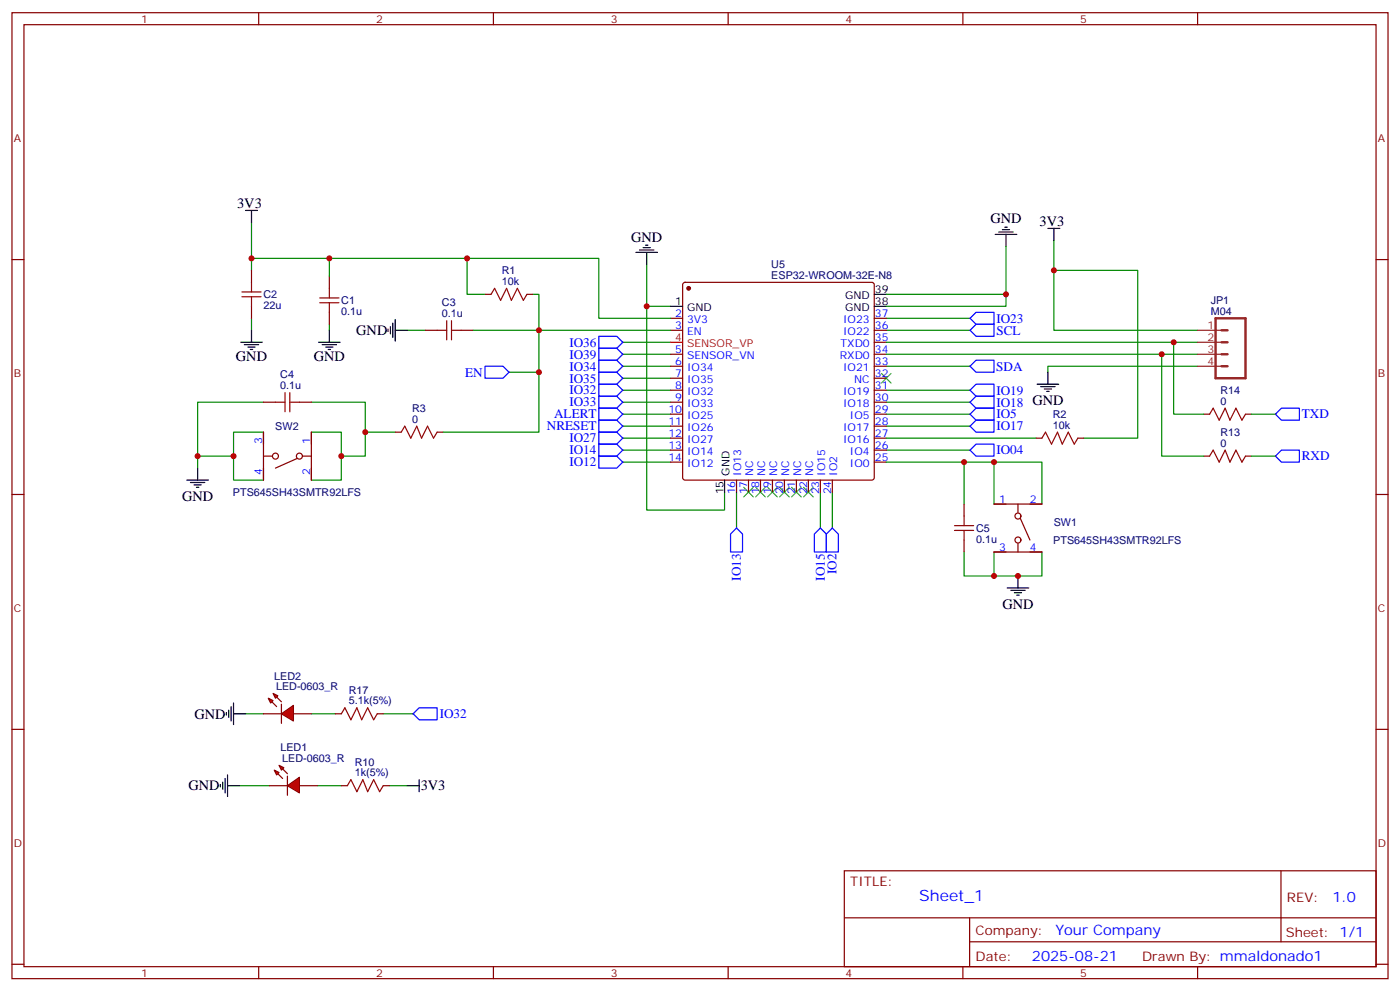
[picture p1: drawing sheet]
<svg xmlns="http://www.w3.org/2000/svg" width="412mm" height="292mm" viewBox="0 0 412 292" stroke-linecap="round" stroke-linejoin="round" font-family="sans-serif">
<g fill="none" stroke="#870000" stroke-width=".35">
<path d="M3.5 3.7h405.4v284.4h-405.4zM7.1 7.3h398.2v277.3h-398.2zM76.2 3.7v3.6M145.3 3.7v3.6M214.5 3.7v3.6M283.6 3.7v3.6M352.8 3.7v3.6M3.5 76.4h3.6M405.3 76.4h3.6M3.5 145.6h3.6M405.3 145.6h3.6M3.5 214.7h3.6"/>
<path d="M405.3 214.7h3.6M248.7 256.3h156.6v28.3h-156.6zM377.3 256.4v20.8M248.7 270.2h156.5M285.6 277.2h119.6M285.6 270.2v14.1M3.5 283.8h3.6M76.2 284.6v3.5M145.3 284.6v3.5M214.5 284.6v3.5M283.6 284.6v3.5M352.8 284.6v3.5"/>
<path d="M405.3 283.8h3.6"/>
</g>
<path d="M72.3 210.1h5.3M91.7 210.1h7.1" fill="none" stroke="#008700" stroke-width=".35"/>
<g fill="#f00" stroke="#870000" stroke-width=".35">
<path d="M82.9 210.1l3.5-2.5v4.6z"/>
<path d="M82.9 207.3v5.6z"/>
</g>
<g fill="#870000" stroke="#870000" stroke-width=".35">
<path d="M81.5 205.2l1.4 1.4z"/>
<path d="M80.1 206.6l1.4 1.4z"/>
</g>
<g fill="#f00" stroke="#870000" stroke-width=".35">
<path d="M80.4 204.1l1.4 .7-.7 .7z"/>
<path d="M79 205.5l1.4 .7-.7 .7z"/>
</g>
<g fill="none" stroke="#870000" stroke-width=".35">
<path d="M74.1 79.6v3.5M74.1 90.2v3.5M97 81.4v3.5M97 91.9v3.6M125.2 97.2h3.6M135.8 97.2h3.5M142.9 86.6h1.7M155.2 86.6h1.8M197.6 93.7h3.5M197.6 97.2h3.5M201.3 83.3l.5-.2h55l.5 .2 .2 .5v56.8l-.2 .5-.5 .2h-55l-.5-.2-.2-.5v-56.8zM257.5 93.7h3.6"/>
<path d="M257.5 97.2h3.6M77.6 118.4h3.5M88.2 118.4h3.5M197.6 104.3h3.5M197.6 107.8h3.5M197.6 111.3h3.5M197.6 114.9h3.5M197.6 118.4h3.5M257.5 104.3h3.6M257.5 107.8h3.6M257.5 111.3h3.6M257.5 114.9h3.6"/>
<path d="M257.5 118.4h3.6M257.5 100.8h3.6M77.6 134.3h2.5M77.6 127.2v14.1M87.5 135l-6.4 2.8M89.3 134.3h2.4M91.7 127.2v14.1M116.4 127.2h1.8M128.8 127.2h1.7M197.6 121.9h3.5M197.6 125.4h3.5M197.6 129h3.5"/>
<path d="M197.6 132.5h3.5M197.6 136h3.5M257.5 121.9h3.6M257.5 125.4h3.6M257.5 129h3.6M257.5 132.5h3.6M257.5 136h3.6M305.2 129h1.7M317.5 129h1.8M217 141.3v3.6M220.5 141.3v3.6M224 141.3v3.6"/>
<path d="M227.5 141.3v3.6M231.1 141.3v3.6M234.6 141.3v3.6M238.1 141.3v3.6M241.7 141.3v3.6M245.2 141.3v3.6M284 148.4v3.5M284 159v3.5M292.8 148.4h14.1M299.9 148.4v2.4M300.6 152.6l2.8 6.4M292.8 162.5h14.1"/>
<path d="M299.9 160v2.5M77.6 210.1h5.3M86.4 210.1h5.3M98.8 210.1h1.7M111.1 210.1h1.8M100.5 231.3h1.8M112.9 231.3h1.8"/>
<circle cx="81.1" cy="134.3" r=".88"/>
<circle cx="88.2" cy="134.3" r=".88"/>
<circle cx="299.9" cy="159" r=".88"/>
<circle cx="299.9" cy="151.9" r=".88"/>
</g>
<g fill="none" stroke="#000" stroke-width=".35">
<path d="M72.3 61.9h3.5M74.1 61.9v3.6M187.3 74.3h6.4M188.4 73.6h4.2M189.4 72.9h2.2M190.1 72.2h.8M190.5 74.3v3.5M293.2 69h6.3M294.2 68.3h4.2M295.3 67.6h2.1M296 66.9h.7M296.3 69v3.5"/>
<path d="M308.7 67.2h3.5M310.4 67.2v3.6M74.1 97.2v3.6M97 97.2v3.6M114.3 96.9v.7M115 96.2v2.1M115.7 95.1v4.2M116.4 97.2h3.5M116.4 94.1v6.3M197.6 90.2h3.5M257.5 90.2h3.6M257.5 86.6h3.6"/>
<path d="M70.9 100.8h6.4M72 101.5h4.2M73 102.2h2.1M73.7 102.9h.7M93.8 100.8h6.4M94.9 101.5h4.2M96 102.2h2.1M96.7 102.9h.7M305.5 113.1h6.4M306.6 113.8h4.2M307.6 114.5h2.1M308.3 115.2h.7"/>
<path d="M308.7 109.6v3.5M58.2 137.8v3.5M55 141.3h6.4M56.1 142h4.2M57.1 142.7h2.2M57.9 143.4h.7M213.4 141.3v3.6M296.7 173.1h6.3M297.7 173.8h4.3M298.8 174.5h2.1M299.5 175.2h.7M299.9 169.5v3.6"/>
<path d="M66.7 209.8v.7M67.4 209.1v2.1M68.1 208v4.2M68.8 210.1h3.5M68.8 206.9v6.4M64.9 230.9v.7M65.6 230.2v2.1M66.3 229.2v4.2M67 231.3h3.6M67 228.1v6.4M119.9 231.3h3.6M123.5 229.5v3.5"/>
</g>
<g fill="none" stroke="#008700" stroke-width=".35">
<path d="M74.1 65.5v10.6h102.3v17.6h21.2M74.1 76.1v3.5M137.6 76.1v10.5h5.3M190.5 77.8v12.4M296.3 72.5v14.1h-35.2M310.4 79.6h24.7v49.4h-15.8M310.4 70.8v26.4h42.4M74.1 93.7v3.5M97 95.5v1.7M119.9 97.2h5.3M139.3 97.2h58.3M157 86.6h1.7v40.6h-28.2"/>
<path d="M197.6 90.2h-7.1v59.9h22.9v-5.2M261.1 97.2h24.7M261.1 93.7h24.7M296.3 86.6v3.6h-35.2M77.6 118.4h-19.4v15.9M91.7 118.4h15.9v8.8h8.8M149.9 109.6h8.8M183.4 114.9h14.2M183.4 118.4h14.2M183.4 111.3h14.2M183.4 107.8h14.2M183.4 104.3h14.2"/>
<path d="M183.4 100.8h14.2M261.1 114.9h24.7M261.1 118.4h24.7M261.1 107.8h24.7M261.1 104.3h91.7M261.1 100.8h91.7M352.8 107.8h-44.1v1.8M68.8 134.3h-10.6v3.5M77.6 127.2h-8.8v14.1h8.8M91.7 127.2h8.8v14.1h-8.8M107.6 127.2v7.1h-7.1M183.4 121.9h14.2"/>
<path d="M183.4 125.4h14.2M183.4 129h14.2M183.4 132.5h14.2M183.4 136h14.2M261.1 136h31.7v12.4M261.1 121.9h24.7M261.1 125.4h24.7M261.1 129h44.1M261.1 132.5h24.7M284 136v12.4M292.8 136h14.1v12.4M217 144.9v10.5"/>
<path d="M241.7 144.9v10.5M245.2 144.9v10.5M284 162.5v7h8.8M292.8 162.5v7h14.1v-7M112.9 210.1h8.8M70.6 231.3h8.8M93.5 231.3h7M114.7 231.3h5.2"/>
</g>
<g fill="none" stroke="#a10000" stroke-width=".35">
<path d="M71.3 87.3h5.6M71.3 85.9h5.6M74.1 83.1v2.8M74.1 87.3v2.9M94.2 87.7h5.6M94.2 89.1h5.6M97 84.9v2.8M97 89.1v2.8M128.8 97.2h2.8M131.6 94.4v5.6M133 97.2h2.8M133 94.4v5.6"/>
<path d="M144.6 86.6l1.1-1.7 1.8 3.5 1.7-3.5 1.4 3.5 1.8-3.5 1.8 3.5 1-1.8M81.1 118.4h2.9M84 115.6v5.6M85.4 118.4h2.8M85.4 115.6v5.6M118.2 127.2l1-1.8 1.8 3.6 1.8-3.6 1.4 3.6 1.7-3.6 1.8 3.6 1.1-1.8M306.9 129l1.1-1.8 1.7 3.5 1.8-3.5 1.4 3.5 1.8-3.5 1.7 3.5 1.1-1.7M281.2 156.1h5.6M281.2 154.7h5.6M284 151.9v2.8M284 156.1v2.9M100.5 210.1l1.1-1.7 1.8 3.5 1.7-3.5 1.4 3.5 1.8-3.5 1.8 3.5 1-1.8"/>
<path d="M102.3 231.3l1.1-1.8 1.7 3.5 1.8-3.5 1.4 3.5 1.8-3.5 1.7 3.5 1.1-1.7"/>
</g>
<g fill="none" stroke="#00f" stroke-width=".35">
<path d="M176.4 99h5.3l1.7 1.8-1.7 1.7h-5.3zM285.8 93.7l1.7-1.8h5.3v3.6h-5.3zM287.5 95.5h5.3v3.5h-5.3l-1.7-1.8zM142.9 107.8h5.3l1.7 1.8-1.7 1.7h-5.3zM176.4 116.6h5.3l1.7 1.8-1.7 1.8h-5.3zM176.4 113.1h5.3l1.7 1.8-1.7 1.7h-5.3zM176.4 109.6h5.3l1.7 1.7-1.7 1.8h-5.3zM176.4 106h5.3l1.7 1.8-1.7 1.8h-5.3zM176.4 102.5h5.3l1.7 1.8-1.7 1.7h-5.3zM285.8 114.9l1.7-1.8h5.3v3.5h-5.3zM285.8 107.8l1.7-1.8h5.3v3.6h-5.3zM287.5 116.6h5.3v3.6h-5.3l-1.7-1.8z"/>
<path d="M176.4 120.2h5.3l1.7 1.7-1.7 1.8h-5.3zM176.4 123.7h5.3l1.7 1.7-1.7 1.8h-5.3zM176.4 127.2h5.3l1.7 1.8-1.7 1.7h-5.3zM176.4 130.7h5.3l1.7 1.8-1.7 1.8h-5.3zM176.4 134.3h5.3l1.7 1.7-1.7 1.8h-5.3zM285.8 132.5l1.7-1.8h5.3v3.6h-5.3zM285.8 125.4l1.7-1.7h5.3v3.5h-5.3zM287.5 120.2h5.3v3.5h-5.3l-1.7-1.8zM217 155.4l1.7 1.8v5.3h-3.5v-5.3zM241.7 155.4l1.7 1.8v5.3h-3.5v-5.3zM245.2 155.4l1.7 1.8v5.3h-3.5v-5.3zM121.7 210.1l1.8-1.7h5.3v3.5h-5.3z"/>
</g>
<g fill="none" stroke="#3c3" stroke-width=".35">
<path d="M259.6 109.9l2.9 2.8M262.5 109.9l-2.9 2.8M219.1 143.4l2.8 2.9M221.9 143.4l-2.8 2.9M222.6 143.4l2.8 2.9M225.4 143.4l-2.8 2.9M226.1 143.4l2.9 2.9M229 143.4l-2.9 2.9M229.7 143.4l2.8 2.9M232.5 143.4l-2.8 2.9M233.2 143.4l2.8 2.9M236 143.4l-2.8 2.9"/>
<path d="M236.7 143.4l2.8 2.9M239.5 143.4l-2.8 2.9"/>
</g>
<circle cx="202.8" cy="84.9" r=".53" fill="#870000" stroke="#870000" stroke-width=".35"/>
<path d="M197.6 100.8h3.5" fill="none" stroke="#f00" stroke-width=".35"/>
<path d="M358.1 93.7h8.8v17.6h-8.8zM359.8 97.2h1.8M359.8 104.3h1.8M359.8 100.8h1.8M359.8 107.8h1.8" fill="none" stroke="#8c2424" stroke-width=".71"/>
<path d="M352.8 97.2h7M352.8 100.8h7M352.8 104.3h7M352.8 107.8h7" fill="none" stroke="#8c2424" stroke-width=".35"/>
<g fill="#f00" stroke="#870000" stroke-width=".35">
<path d="M84.7 231.3l3.5-2.5v4.6z"/>
<path d="M84.7 228.5v5.6z"/>
</g>
<g fill="#870000" stroke="#870000" stroke-width=".35">
<path d="M83.3 226.3l1.4 1.5z"/>
<path d="M81.8 227.8l1.5 1.4z"/>
</g>
<g fill="#f00" stroke="#870000" stroke-width=".35">
<path d="M82.2 225.3l1.4 .7-.7 .7z"/>
<path d="M80.8 226.7l1.4 .7-.7 .7z"/>
</g>
<path d="M354.5 134.3h1.8M354.5 121.9h1.8M366.9 134.3h1.8M366.9 121.9h1.8M79.4 231.3h5.3M88.2 231.3h5.3" fill="none" stroke="#870000" stroke-width=".35"/>
<path d="M375.7 121.9l1.8-1.7h5.3v3.5h-5.3zM375.7 134.3l1.8-1.8h5.3v3.5h-5.3z" fill="none" stroke="#00f" stroke-width=".35"/>
<path d="M356.3 134.3l1.1-1.8 1.7 3.5 1.8-3.5 1.4 3.5 1.8-3.5 1.7 3.5 1.1-1.7M356.3 121.9l1.1-1.7 1.7 3.5 1.8-3.5 1.4 3.5 1.8-3.5 1.7 3.5 1.1-1.8" fill="none" stroke="#a10000" stroke-width=".35"/>
<path d="M97 76.1v5.3M342.2 104.3v30h12.3M345.7 100.8v21.1h8.8M368.7 134.3h7M368.7 121.9h7" fill="none" stroke="#008700" stroke-width=".35"/>
<g fill="#c00">
<circle cx="292.8" cy="169.5" r=".88"/>
<circle cx="299.9" cy="169.5" r=".88"/>
<circle cx="292.8" cy="136" r=".88"/>
<circle cx="284" cy="136" r=".88"/>
<circle cx="158.8" cy="109.6" r=".88"/>
<circle cx="58.2" cy="134.3" r=".88"/>
<circle cx="107.6" cy="127.2" r=".88"/>
<circle cx="100.5" cy="134.3" r=".88"/>
<circle cx="68.8" cy="134.3" r=".88"/>
<circle cx="158.8" cy="97.2" r=".88"/>
<circle cx="137.6" cy="76.1" r=".88"/>
<circle cx="74.1" cy="76.1" r=".88"/>
<circle cx="190.5" cy="90.2" r=".88"/>
<circle cx="310.4" cy="79.6" r=".88"/>
<circle cx="296.3" cy="86.6" r=".88"/>
<circle cx="345.7" cy="100.8" r=".88"/>
<circle cx="342.2" cy="104.3" r=".88"/>
<circle cx="97" cy="76.1" r=".88"/>
</g>
<text font-size="4.6" fill="#00f" x="270.8" y="265.4">Sheet_1</text>
<g font-size="4.2">
<text x="69.8" y="61.2">3V3</text>
<text x="291.7" y="65.8">GND</text>
<text x="185.9" y="71.2">GND</text>
<text x="306.2" y="66.5">3V3</text>
<text x="105" y="98.7">GND</text>
<text x="69.5" y="106.4">GND</text>
<text x="92.4" y="106.4">GND</text>
<text x="53.6" y="147.4">GND</text>
<text x="295.3" y="179.1">GND</text>
<text x="57.3" y="211.5">GND</text>
<text x="55.5" y="232.7">GND</text>
<text x="123.9" y="232.7">3V3</text>
</g>
<g font-size="4.2" fill="#00f">
<text x="392.5" y="265.6">1.0</text>
<text x="310.9" y="275.2">Your Company</text>
<text x="304" y="283">2025-08-21</text>
</g>
<g font-size="3.9" fill="#00f">
<text x="293.5" y="95">IO23</text>
<text x="293.5" y="98.5">SCL</text>
<text x="167.7" y="105.6">IO39</text>
<text x="167.7" y="102">IO36</text>
<text x="137" y="110.8">EN</text>
<text x="167.7" y="112.6">IO35</text>
<text x="167.7" y="109.1">IO34</text>
<text x="293.5" y="109.1">SDA</text>
<text x="167.7" y="119.6">IO33</text>
<text x="167.7" y="116.1">IO32</text>
<text x="293.5" y="119.7">IO18 GND</text>
<text x="293.5" y="116.1">IO19</text>
<text x="163.2" y="123.2">ALERT</text>
<text x="293.5" y="123.2">IO5</text>
<text x="383.5" y="123.2">TXD</text>
<text x="161.1" y="126.7">NRESET</text>
<text x="167.7" y="130.2">IO27</text>
<text x="293.5" y="126.7">IO17</text>
<text x="167.7" y="133.8">IO14</text>
<text x="167.7" y="137.3">IO12</text>
<text x="293.5" y="133.8">IO04</text>
<text x="383.5" y="135.5">RXD</text>
<text x="218.2" y="170.9" transform="rotate(-90 218.2 170.9)">IO13</text>
<text x="242.9" y="170.9" transform="rotate(-90 242.9 170.9)">IO15</text>
<text x="246.5" y="169" transform="rotate(-90 246.5 169)">IO2</text>
<text x="129.5" y="211.4">IO32</text>
</g>
<g font-size="3.9" fill="#800">
<text x="250.5" y="260.9">TITLE:</text>
<text x="379.1" y="265.6">REV:</text>
<text x="287.4" y="275.1">Company:</text>
<text x="378.7" y="275.7">Sheet: 1/1</text>
<text x="287.4" y="282.8">Date:</text>
<text x="336.4" y="282.9">Drawn By: mmaldonado1</text>
</g>
<g font-size="3.2" fill="#800">
<text x="41.6" y="6.7">1</text>
<text x="110.8" y="6.7">2</text>
<text x="179.9" y="6.7">3</text>
<text x="249.1" y="6.7">4</text>
<text x="318.2" y="6.7">5</text>
<text x="4.1" y="41.8">A</text>
<text x="405.9" y="41.8">A</text>
<text x="4.1" y="111">B</text>
<text x="405.9" y="111">B</text>
<text x="4.1" y="180.1">C</text>
<text x="405.9" y="180.1">C</text>
<text x="4.1" y="249.3">D</text>
<text x="405.9" y="249.3">D</text>
<text x="41.6" y="287.5">1</text>
<text x="110.8" y="287.5">2</text>
<text x="179.9" y="287.5">3</text>
<text x="249.1" y="287.5">4</text>
<text x="318.2" y="287.5">5</text>
</g>
<g font-size="3.2" fill="#000080">
<text x="147.8" y="83.8">10k</text>
<text x="147.8" y="80.6">R1</text>
<text x="227.2" y="82.1">ESP32-WROOM-32E-N8</text>
<text x="227.2" y="78.9">U5</text>
<text x="77.6" y="87.8">C2</text>
<text x="100.5" y="89.5">C1</text>
<text x="356.6" y="89.6">JP1</text>
<text x="77.6" y="90.9">22u</text>
<text x="100.5" y="92.7">0.1u</text>
<text x="130.2" y="93.3">0.1u</text>
<text x="130.2" y="90.2">C3</text>
<text x="356.6" y="92.6">M04</text>
<text x="82.6" y="111.3">C4</text>
<text x="82.6" y="114.5">0.1u</text>
<text x="359.5" y="119.1">0</text>
<text x="359.5" y="115.9">R14</text>
<text x="121.4" y="124.4">0</text>
<text x="121.4" y="121.2">R3</text>
<text x="310.1" y="123">R2</text>
<text x="81.1" y="126.6">SW2</text>
<text x="310.1" y="126.2">10k</text>
<text x="359.5" y="131.4">0</text>
<text x="359.5" y="128.3">R13</text>
<text x="68.6" y="146">PTS645SH43SMTR92LFS</text>
<text x="310.4" y="154.8">SW1</text>
<text x="287.5" y="159.8">0.1u</text>
<text x="287.5" y="156.6">C5</text>
<text x="310.3" y="160.1">PTS645SH43SMTR92LFS</text>
<text x="80.8" y="200">LED2</text>
<text x="81.3" y="203.1">LED-0603_R</text>
<text x="102.7" y="207.3">5.1k(5%)</text>
<text x="102.7" y="204.3">R17</text>
<text x="82.6" y="221.2">LED1</text>
<text x="83.1" y="224.2">LED-0603_R</text>
<text x="104.5" y="225.4">R10</text>
<text x="104.5" y="228.5">1k(5%)</text>
</g>
<g font-size="3.2">
<text x="198.9" y="89.8">1</text>
<text x="248.9" y="88.1">GND</text>
<text x="257.7" y="89.8">38</text>
<text x="257.7" y="86.3">39</text>
<text x="202.4" y="91.6">GND</text>
<text x="248.9" y="91.6">GND</text>
<text x="214.8" y="140" transform="rotate(-90 214.8 140)">GND</text>
<text x="213.1" y="145.5" transform="rotate(-90 213.1 145.5)">15</text>
</g>
<g font-size="3.2" fill="#00f">
<text x="198.9" y="93.3">2</text>
<text x="202.4" y="95.1">3V3</text>
<text x="248.4" y="95.1">IO23</text>
<text x="257.7" y="93.3">37</text>
<text x="198.9" y="96.9">3</text>
<text x="202.4" y="98.6">EN</text>
<text x="248.4" y="98.6">IO22</text>
<text x="257.7" y="100.4">35</text>
<text x="257.7" y="96.9">36</text>
<text x="198.9" y="103.9">5</text>
<text x="198.9" y="107.5">6</text>
<text x="202.4" y="105.7">SENSOR_VN</text>
<text x="247.4" y="105.7">RXD0</text>
<text x="247.6" y="102.2">TXD0</text>
<text x="257.7" y="107.5">33</text>
<text x="257.7" y="103.9">34</text>
<text x="198.9" y="111">7</text>
<text x="202.4" y="109.2">IO34</text>
<text x="202.4" y="112.7">IO35</text>
<text x="248.4" y="109.2">IO21</text>
<text x="251.6" y="112.7">NC</text>
<text x="257.7" y="111">32</text>
<text x="198.9" y="114.5">8</text>
<text x="198.9" y="118">9</text>
<text x="202.4" y="116.3">IO32</text>
<text x="202.4" y="119.8">IO33</text>
<text x="248.4" y="119.8">IO18</text>
<text x="248.4" y="116.3">IO19</text>
<text x="257.7" y="118">30</text>
<text x="257.7" y="114.5">31</text>
<text x="196.9" y="121.6">10</text>
<text x="196.9" y="125.1">11</text>
<text x="202.4" y="123.3">IO25</text>
<text x="250.4" y="123.3">IO5</text>
<text x="257.7" y="125.1">28</text>
<text x="257.7" y="121.6">29</text>
<text x="77.3" y="130.7" transform="rotate(-90 77.3 130.7)">3</text>
<text x="91.4" y="130.7" transform="rotate(-90 91.4 130.7)">1</text>
<text x="196.9" y="128.6">12</text>
<text x="202.4" y="126.9">IO26</text>
<text x="202.4" y="130.4">IO27</text>
<text x="248.4" y="130.4">IO16</text>
<text x="248.4" y="126.9">IO17</text>
<text x="257.7" y="128.6">27</text>
<text x="196.9" y="132.2">13</text>
<text x="196.9" y="135.7">14</text>
<text x="202.4" y="133.9">IO14</text>
<text x="202.4" y="137.4">IO12</text>
<text x="250.4" y="137.4">IO0</text>
<text x="250.4" y="133.9">IO4</text>
<text x="257.7" y="135.7">25</text>
<text x="257.7" y="132.2">26</text>
<text x="77.3" y="139.8" transform="rotate(-90 77.3 139.8)">4</text>
<text x="91.4" y="139.8" transform="rotate(-90 91.4 139.8)">2</text>
<text x="218.4" y="140" transform="rotate(-90 218.4 140)">IO13</text>
<text x="221.9" y="140" transform="rotate(-90 221.9 140)">NC</text>
<text x="225.4" y="140" transform="rotate(-90 225.4 140)">NC</text>
<text x="229" y="140" transform="rotate(-90 229 140)">NC</text>
<text x="232.5" y="140" transform="rotate(-90 232.5 140)">NC</text>
<text x="236" y="140" transform="rotate(-90 236 140)">NC</text>
<text x="239.5" y="140" transform="rotate(-90 239.5 140)">NC</text>
<text x="243.1" y="140" transform="rotate(-90 243.1 140)">IO15</text>
<text x="246.6" y="140" transform="rotate(-90 246.6 140)">IO2</text>
<text x="216.6" y="145.5" transform="rotate(-90 216.6 145.5)">16</text>
<text x="220.1" y="145.5" transform="rotate(-90 220.1 145.5)">17</text>
<text x="223.7" y="145.5" transform="rotate(-90 223.7 145.5)">18</text>
<text x="227.2" y="145.5" transform="rotate(-90 227.2 145.5)">19</text>
<text x="230.7" y="145.5" transform="rotate(-90 230.7 145.5)">20</text>
<text x="234.2" y="145.5" transform="rotate(-90 234.2 145.5)">21</text>
<text x="237.8" y="145.5" transform="rotate(-90 237.8 145.5)">22</text>
<text x="241.3" y="145.5" transform="rotate(-90 241.3 145.5)">23</text>
<text x="244.8" y="145.5" transform="rotate(-90 244.8 145.5)">24</text>
<text x="294.3" y="148">1</text>
<text x="303.4" y="148">2</text>
<text x="294.3" y="162.1">3</text>
<text x="303.4" y="162.1">4</text>
</g>
<g font-size="3.2" fill="#f00">
<text x="198.9" y="100.4">4</text>
<text x="202.4" y="102.2">SENSOR_VP</text>
</g>
<g font-size="3.2" fill="#8d2323">
<text x="355.7" y="96.9">1</text>
<text x="355.7" y="100.4">2</text>
<text x="355.7" y="103.9">3</text>
<text x="355.7" y="107.5">4</text>
</g>
</svg>
